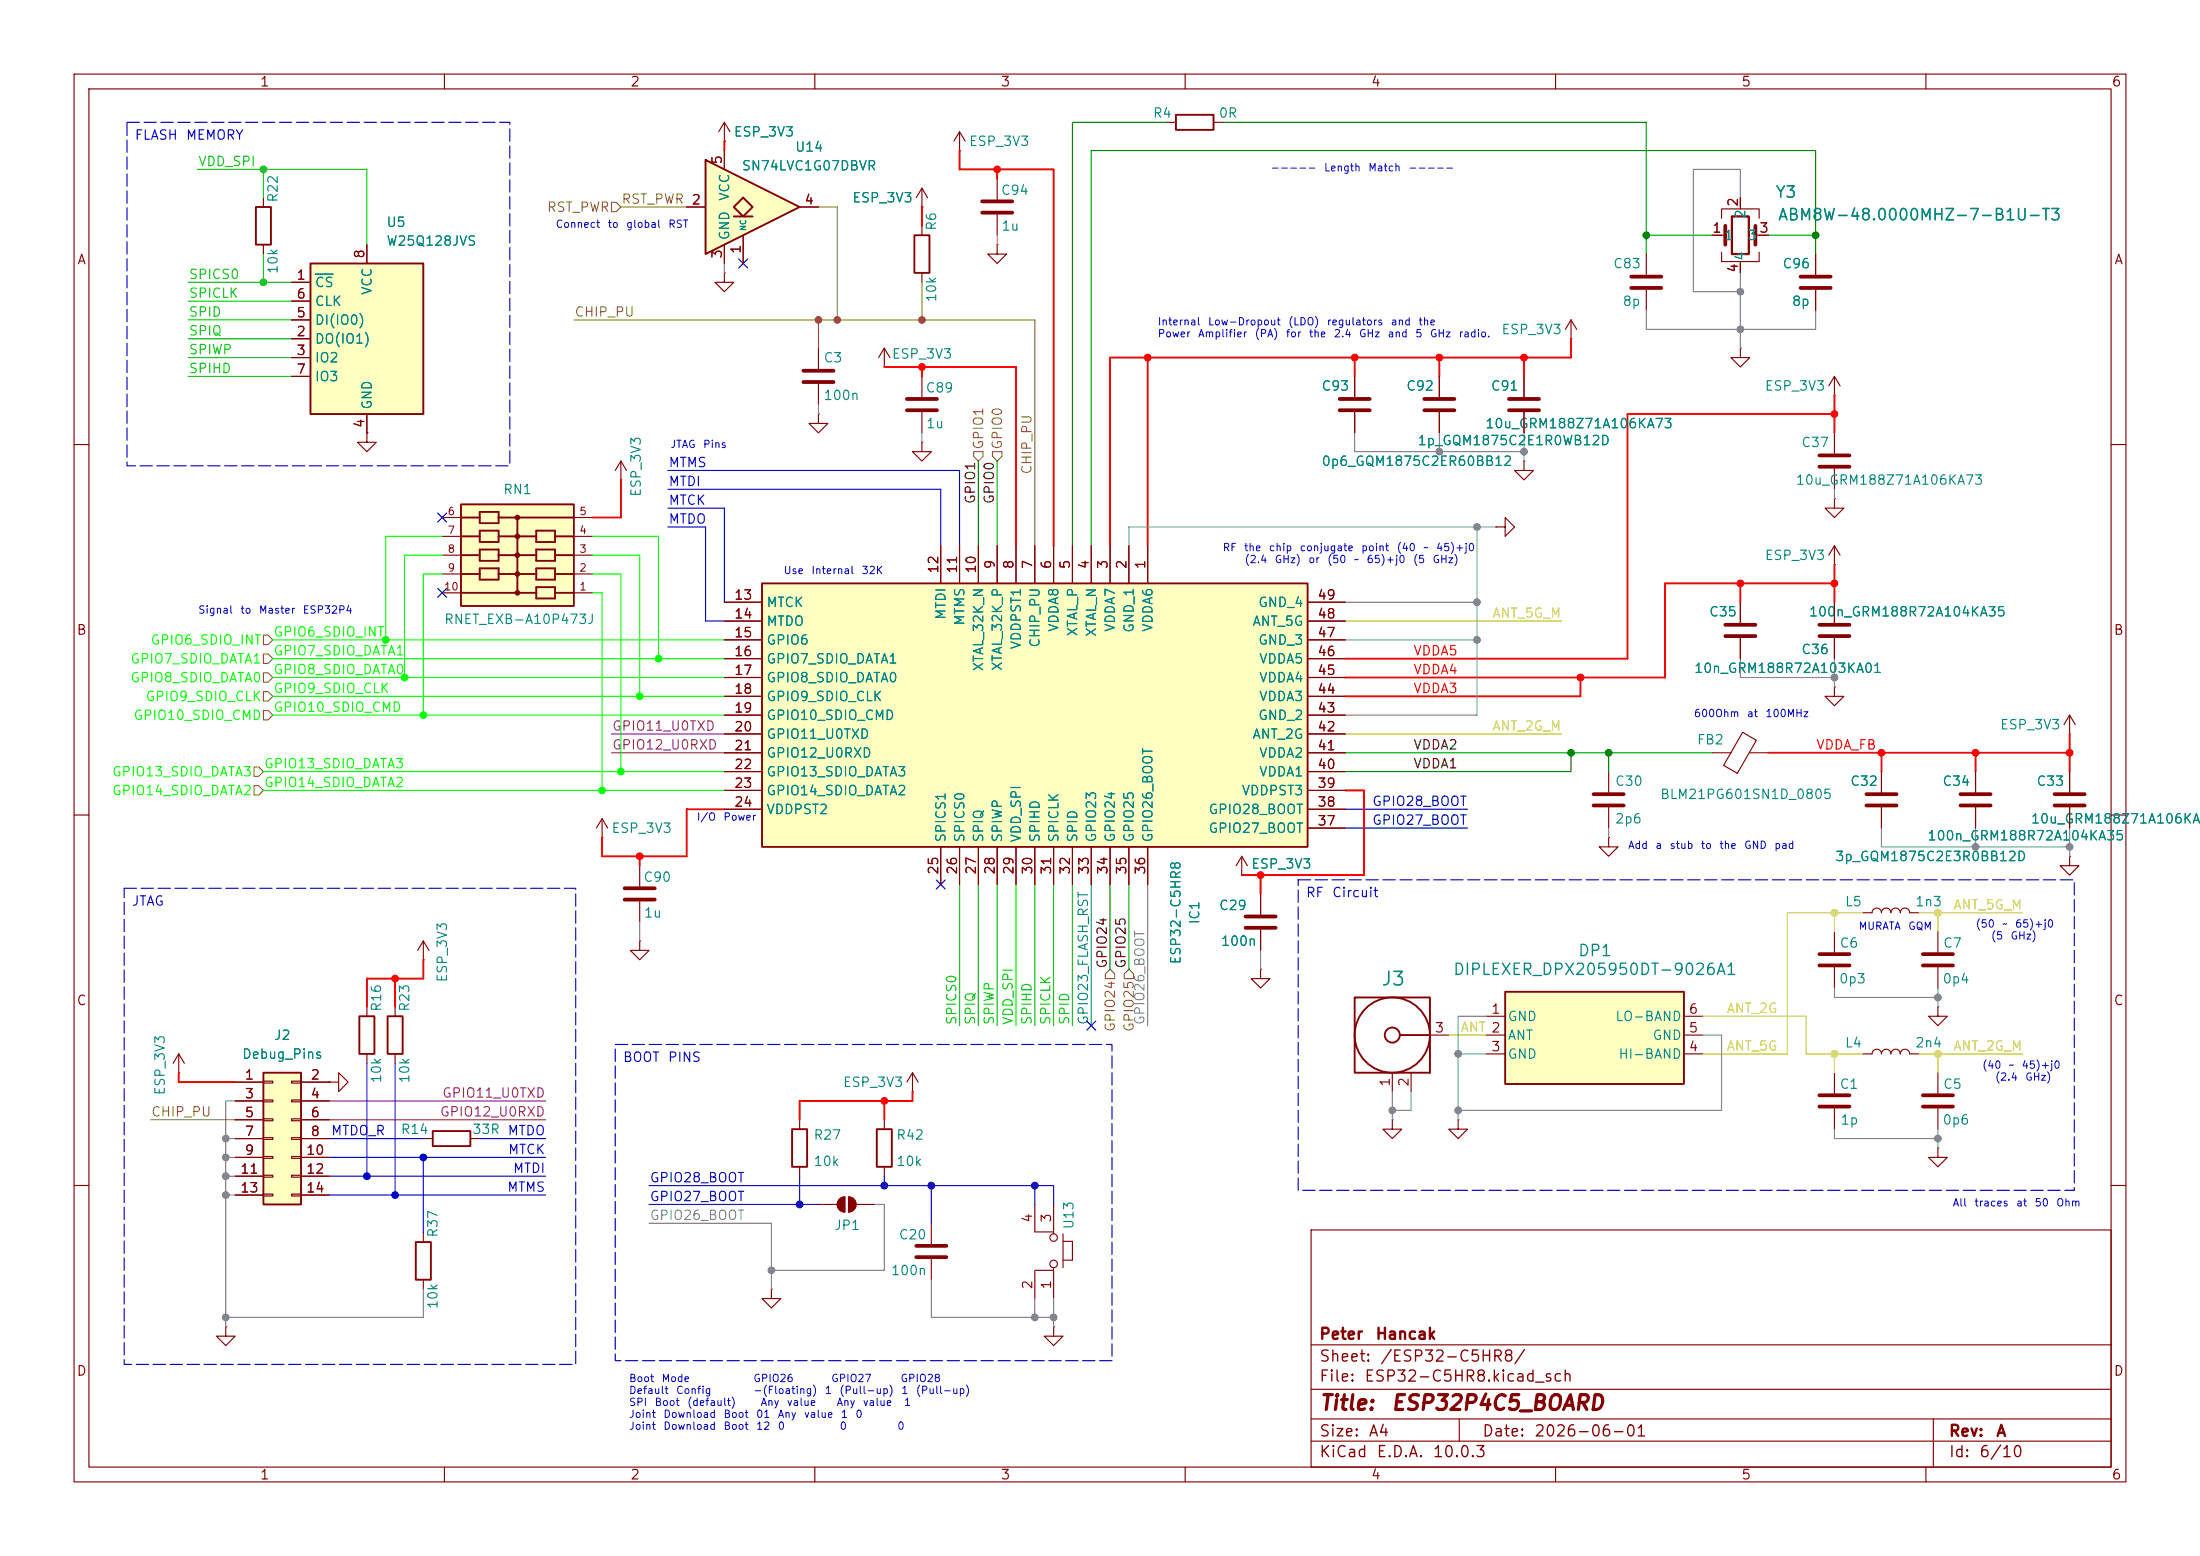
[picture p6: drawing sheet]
<svg xmlns="http://www.w3.org/2000/svg" width="297mm" height="210mm" viewBox="0 0 297 210" stroke-linecap="round" stroke-linejoin="round" font-family="sans-serif">
<path d="M0 0h297v210h-297z" fill="#fff" stroke="#fff" stroke-width=".14"/>
<g fill="none" stroke="#840000" stroke-width=".15">
<path d="M10 10h277v190h-277zM12 12h273v186h-273zM60 10v2M110 10v2M160 10v2M210 10v2M260 10v2M205.7 50.8v2.8M205.7 55.6v2.8M10 60h2M285 60h2M234.9 81.3v2.8"/>
<path d="M234.9 86.1v2.8M247.6 92.7v1.3h1.3l-1.3 1.3-1.2-1.3h1.2M247.6 92.7h.1M10 110h2M86.4 116.8v2.8M217.2 113v1.3h1.2l-1.2 1.3-1.3-1.3h1.3M217.2 113h.1M285 110h2M86.4 121.7v2.8M170.2 120.7v2.7M170.2 125.5v2.8M10 160h2"/>
<path d="M177 166h108v32h-108zM285 160h2M60 198v2M110 198v2M160 198v2M177 194.5h108M177 191.5h108M177 187.5h108M177 181.5h108M197 191.5v3M210 198v2M260 198v2"/>
<path d="M261 191.5v6.5"/>
</g>
<path d="M203.7 53.8h4.1M203.7 55.4h4.1M232.9 84.3h4.1M232.9 85.9h4.1M84.3 119.9h4.1M84.3 121.4h4.1M168.1 123.7h4.1M168.1 125.2h4.1" fill="none" stroke="#840000" stroke-width=".51"/>
<path d="M203.2 133.9h24.1v12.4h-24.1z" fill="#ffffc2"/>
<g fill="none" stroke="#840000" stroke-width=".25">
<path d="M182.9 134.6h10.1v10.2h-10.1zM189 139.7h4M203.2 133.9h24.1v12.4h-24.1zM58.4 152.7h5.1v2h-5.1z"/>
<circle cx="188" cy="139.7" r="5.1"/>
<circle cx="188" cy="139.7" r="1.02"/>
</g>
<g fill="none" stroke="#840000" stroke-width=".15">
<path d="M222.2 34.3v2.8M222.2 39.1v2.8M231.1 31.8h1.8M232.4 29.5v-1.3h5.1v1.3M232.4 34v1.3h5.1v-1.3M234.9 26.7v1.5M234.9 35.3v1.5M237 31.8h1.8M245.1 34.3v2.8M245.1 39.1v2.8M182.9 50.8v2.8M182.9 55.6v2.8"/>
<path d="M194.3 50.8v2.8M194.3 55.6v2.8M212.1 45.7h.1M212.1 43.2l.8 1.3M212.1 43.2l-.8 1.3M212.1 43.2v2.5M235.3 98.8l1.8 1.1-2.6 4.5-1.8-1.1zM279.4 99.1h.1M279.4 96.5l.8 1.3M279.4 96.5l-.8 1.3M279.4 96.5v2.6M81.3 113h.1"/>
<path d="M81.3 110.5l-.8 1.3M81.3 110.5l.7 1.3M81.3 110.5v2.5M217.2 104.1v2.8M217.2 109v2.8M231.1 101.6h2.6M236.2 101.6h2.6M254 104.1v2.8M254 109v2.8M266.7 104.1v2.8M266.7 109v2.8M279.4 115.6v1.2h1.3l-1.3 1.3-1.3-1.3h1.3"/>
<path d="M279.4 115.6h.1M279.4 104.1v2.8M279.4 109v2.8M57.1 129.5h.1M57.1 127l-.7 1.3M57.1 127l.8 1.3M57.1 127v2.5M193 139.7h2.6M200.7 137.2h2.5M200.7 139.7h2.5M227.3 137.2h2.6M227.3 139.7h2.6"/>
<path d="M247.6 125.7v2.8M247.6 130.6v2.8M251.5 123.2h1.2a.64 .64 0 0 1 .7-.6 .64 .64 0 0 1 .6 .6 .64 .64 0 0 1 .6-.6 .64 .64 0 0 1 .7 .6 .64 .64 0 0 1 .6-.6 .64 .64 0 0 1 .6 .6 .64 .64 0 0 1 .7-.6 .64 .64 0 0 1 .6 .6h1.3M24.1 144.8h.1M24.1 142.2l.8 1.3M24.1 142.2l-.7 1.3M24.1 142.2v2.6M44.4 146.1h1.3v-1.3l1.3 1.3-1.3 1.2v-1.2M44.4 146.1h.1M57.1 153.7h1.3M63.5 153.7h1.3M123.2 147.3h.1"/>
<path d="M123.2 144.8l.8 1.3M123.2 144.8l-.8 1.3M123.2 144.8v2.5M188 144.8v2.5M190.5 144.8v2.5M200.7 142.2h2.5M227.3 142.2h2.6M247.6 144.8v2.8M247.6 149.6v2.8"/>
</g>
<g fill="none" stroke="#840000" stroke-width=".51">
<path d="M220.2 37.3h4.1M220.2 38.9h4.1M232.9 30.5v2.5M237 30.5v2.5M243.1 37.3h4M243.1 38.9h4M180.8 53.8h4.1M180.8 55.4h4.1M192.3 53.8h4M192.3 55.4h4M215.1 107.2h4.1M215.1 108.7h4.1"/>
<path d="M252 107.2h4M252 108.7h4M264.7 107.2h4M264.7 108.7h4M277.4 107.2h4M277.4 108.7h4M245.6 128.8h4.1M245.6 130.3h4.1M245.6 147.8h4.1M245.6 149.4h4.1"/>
</g>
<path d="M233.8 29.2h2.3v5.1h-2.3z" fill="none" stroke="#840000" stroke-width=".3"/>
<path d="M35.6 144.8h5v17.8h-5z" fill="#ffffc2"/>
<path d="M48.5 137.2h2v5h-2zM52.3 137.2h2.1v5h-2.1zM35.6 144.8h5v17.8h-5zM56.1 167.6h2.1v5.1h-2.1z" fill="none" stroke="#840000" stroke-width=".25"/>
<g fill="none" stroke="#840000" stroke-width=".15">
<path d="M49.5 135.9v1.3M53.3 135.9v1.3M261.6 135.9v1.3h1.3l-1.3 1.2-1.3-1.2h1.3M261.6 135.9h.1M261.6 125.7v2.8M261.6 130.6v2.8M31.7 146.1h3.9M31.7 148.6h3.9M31.7 151.1h3.9M31.7 153.7h3.9M31.7 156.2h3.9M31.7 158.8h3.9"/>
<path d="M35.6 145.9h1.2v.3h-1.2zM35.6 148.5h1.2v.2h-1.2zM35.6 151h1.2v.3h-1.2zM35.6 153.5h1.2v.3h-1.2zM35.6 156.1h1.2v.2h-1.2zM35.6 158.6h1.2v.3h-1.2zM39.4 145.9h1.2v.3h-1.2zM39.4 148.5h1.2v.2h-1.2zM39.4 151h1.2v.3h-1.2zM39.4 153.5h1.2v.3h-1.2zM39.4 156.1h1.2v.2h-1.2zM39.4 158.6h1.2v.3h-1.2z"/>
<path d="M40.6 146.1h3.8M40.6 148.6h3.8M40.6 151.1h3.8M40.6 153.7h3.8M40.6 156.2h3.8M40.6 158.8h3.8M49.5 142.2v1.3M53.3 142.2v1.3M251.5 142.2h1.2a.64 .64 0 0 1 .7-.6 .64 .64 0 0 1 .6 .6 .64 .64 0 0 1 .6-.6 .64 .64 0 0 1 .7 .6 .64 .64 0 0 1 .6-.6 .64 .64 0 0 1 .6 .6 .64 .64 0 0 1 .7-.6 .64 .64 0 0 1 .6 .6h1.3M261.6 154.9v1.3h1.3l-1.3 1.3-1.3-1.3h1.3M261.6 154.9h.1M261.6 144.8v2.8"/>
<path d="M261.6 149.6v2.8M30.5 179.1v1.2h1.2l-1.2 1.3-1.3-1.3h1.3M30.5 179.1h.1M31.7 161.3h3.9M35.6 161.2h1.2v.2h-1.2zM39.4 161.2h1.2v.2h-1.2zM40.6 161.3h3.8M57.1 166.4v1.2M57.1 172.7v1.3"/>
</g>
<path d="M259.6 128.8h4.1M259.6 130.3h4.1M259.6 147.8h4.1M259.6 149.4h4.1" fill="none" stroke="#840000" stroke-width=".51"/>
<path d="M62.2 68.1h15.3v13.7h-15.3z" fill="#ffffc2"/>
<g fill="none" stroke="#840000" stroke-width=".25">
<path d="M123.4 31.8h2.1v5h-2.1zM62.2 68.1h15.3v13.7h-15.3zM62.2 69.9h2.6M62.2 77.5h2.6M62.2 74.9h2.6M62.2 72.4h2.6M64.8 76.7h2.5v1.5h-2.5zM64.8 74.2h2.5v1.5h-2.5zM64.8 71.6h2.5v1.6h-2.5zM64.8 69.1h2.5v1.5h-2.5zM67.3 69.9h10.2M67.3 77.5h5.1"/>
<path d="M67.3 74.9h5.1M67.3 72.4h5.1M69.8 69.9v10.1M72.4 79.2h2.5v1.6h-2.5zM72.4 71.6h2.5v1.6h-2.5zM72.4 74.2h2.5v1.5h-2.5zM72.4 76.7h2.5v1.5h-2.5zM74.9 77.5h2.6M74.9 74.9h2.6M74.9 72.4h2.6M62.2 80h10.2M74.9 80h2.6"/>
<path d="M106.9 152.4h2.1v5.1h-2.1zM118.4 152.4h2v5.1h-2z"/>
<circle cx="69.8" cy="77.5" r=".25"/>
<circle cx="69.8" cy="69.8" r=".25"/>
<circle cx="69.8" cy="72.4" r=".25"/>
<circle cx="69.8" cy="74.9" r=".25"/>
<circle cx="69.8" cy="80" r=".25"/>
</g>
<g fill="none" stroke="#840000" stroke-width=".15">
<path d="M97.8 19.1h.1M97.8 16.5l-.8 1.3M97.8 16.5l.8 1.3M97.8 16.5v2.6M124.5 27.9h.1M124.5 25.4v2.5M124.5 30.5v1.3M124.5 36.8v1.3M124.5 25.4l.7 1.3M124.5 25.4l-.8 1.3M134.6 33v1.3h1.3l-1.3 1.3-1.3-1.3h1.3M134.6 33h.1"/>
<path d="M110.5 55.9v1.3h1.3l-1.3 1.2-1.3-1.2h1.3M110.5 55.9h.1M110.5 47v2.8M110.5 51.8v2.8M119.4 49.5h.1M119.4 47v2.5M119.4 47l-.8 1.3M119.4 47l.7 1.3M124.5 59.7v1.3h1.2l-1.2 1.2-1.3-1.2h1.3M124.5 59.7h.1M124.5 50.8v2.8M124.5 55.6v2.8"/>
<path d="M234.9 47v1.3h1.3l-1.3 1.2-1.2-1.2h1.2M234.9 47h.1M59.7 77.5h2.5M59.7 74.9h2.5M59.7 72.4h2.5M59.7 69.9h2.5M77.5 77.5h2.5M77.5 74.9h2.5M77.5 72.4h2.5M77.5 69.9h2.5M83.8 64.8h.1M83.8 62.2l.8 1.3"/>
<path d="M83.8 62.2l-.7 1.3M83.8 62.2v2.6M59.7 80h2.5M77.5 80h2.5M86.4 127v1.3h1.2l-1.2 1.2-1.3-1.2h1.3M86.4 127h.1M107.9 151.1v1.3M107.9 157.5v1.3M119.4 151.1v1.3M119.4 157.5v1.3M104.1 174v1.3h1.3l-1.3 1.2-1.2-1.2h1.2M104.1 174h.1"/>
<path d="M110.5 162.6h2.5M113.3 161.8l.4-.2 .3-.1v2.1a1.02 1.02 0 0 1-.9-.7 1.02 1.02 0 0 1 .2-1.1zM114.6 161.5a1.02 1.02 0 0 1 1 1.1 1.02 1.02 0 0 1-1 1zM115.6 162.6h2.5M125.7 165.1v2.8M125.7 169.9v2.8M139.7 162.6v3.7h2.5v.2M139.7 171.6v3.7M142.2 179.1v1.2h-1.2l1.2 1.3 1.3-1.3h-1.3M142.2 179.1h.1M142.2 171.2v.3h-2.5M142.2 162.6v3.7"/>
<path d="M142.2 171.6v3.7M143.5 166.5v4.6M143.5 167.5h1.3v2.6h-1.3"/>
<circle cx="142.2" cy="167" r=".51"/>
<circle cx="142.2" cy="170.6" r=".51"/>
</g>
<path d="M108.5 50h4M108.5 51.6h4M122.4 53.8h4.1M122.4 55.4h4.1M123.7 169.7h4.1M123.7 168.1h4.1" fill="none" stroke="#840000" stroke-width=".51"/>
<g fill="#840000" stroke="#840000" stroke-width=".15">
<path d="M114.6 161.5a1.02 1.02 0 0 1 1 1.1 1.02 1.02 0 0 1-1 1z"/>
<path d="M113.3 161.8l.4-.2 .3-.1v2.1a1.02 1.02 0 0 1-.9-.7 1.02 1.02 0 0 1 .2-1.1z"/>
</g>
<path d="M95.2 21.6l12.7 6.3-12.7 6.4z" fill="#ffffc2"/>
<path d="M99.1 29.2h2.5" fill="none" stroke="#ffffc2" stroke-width=".14"/>
<path d="M99.1 27.9l1.2-1.2 1.3 1.2-1.3 1.3z" fill="#ffffc2"/>
<path d="M95.2 21.6l12.7 6.3-12.7 6.4zM99.1 27.9l1.2-1.2 1.3 1.2-1.3 1.3zM99.1 29.2h2.5" fill="none" stroke="#840000" stroke-width=".25"/>
<path d="M92.7 27.9h2.5M97.8 36.8v1.3h-1.3l1.3 1.3 1.3-1.3h-1.3M97.8 36.8h.1M97.8 20.3v2.6M97.8 33v2.6M100.3 31.8v3.8M107.9 27.9h2.6M134.6 24.1v2.8M134.6 29v2.8" fill="none" stroke="#840000" stroke-width=".15"/>
<path d="M132.6 27.2h4.1M132.6 28.7h4.1" fill="none" stroke="#840000" stroke-width=".51"/>
<path d="M102.9 78.7h73.6v35.6h-73.6z" fill="#ffffc2"/>
<path d="M158.7 15.5h5.1v2h-5.1zM34.5 27.9h2.1v5.1h-2.1zM102.9 78.7h73.6v35.6h-73.6z" fill="none" stroke="#840000" stroke-width=".25"/>
<g fill="none" stroke="#840000" stroke-width=".15">
<path d="M157.5 16.5h1.2M163.8 16.5h1.3M35.6 26.7v1.2M35.6 33v1.3M49.5 58.4v1.3h1.3l-1.3 1.3-1.2-1.3h1.2M49.5 58.4h.1M247.6 53.3h.1M247.6 50.8v2.5M247.6 50.8l.8 1.3M247.6 50.8l-.7 1.3M127 73.7v5M129.5 73.7v5"/>
<path d="M132.1 73.7v5M134.6 73.7v5M137.2 73.7v5M139.7 73.7v5M142.2 73.7v5M144.8 73.7v5M147.3 73.7v5M149.9 73.7v5M152.4 73.7v5M154.9 73.7v5M201.9 71.1h1.3v-1.2l1.3 1.2-1.3 1.3v-1.3M201.9 71.1h.1"/>
<path d="M247.6 76.2h.1M247.6 73.7l.8 1.2M247.6 73.7l-.7 1.2M247.6 73.7v2.5M97.8 81.3h5.1M97.8 83.8h5.1M97.8 86.4h5.1M97.8 88.9h5.1M97.8 91.4h5.1M97.8 94h5.1M97.8 96.5h5.1M97.8 99.1h5.1"/>
<path d="M176.5 81.3h5.1M176.5 83.8h5.1M176.5 86.4h5.1M176.5 88.9h5.1M176.5 91.4h5.1M176.5 94h5.1M176.5 96.5h5.1M176.5 99.1h5.1M97.8 101.6h5.1M97.8 104.1h5.1M97.8 106.7h5.1M97.8 109.2h5.1"/>
<path d="M127 114.3v5.1M129.5 114.3v5.1M132.1 114.3v5.1M134.6 114.3v5.1M137.2 114.3v5.1M139.7 114.3v5.1M142.2 114.3v5.1M144.8 114.3v5.1M147.3 114.3v5.1M149.9 114.3v5.1M152.4 114.3v5.1M154.9 114.3v5.1"/>
<path d="M167.6 118.1h.1M167.6 115.6l.8 1.2M167.6 115.6l-.7 1.2M167.6 115.6v2.5M176.5 101.6h5.1M176.5 104.1h5.1M176.5 106.7h5.1M176.5 109.2h5.1M176.5 111.8h5.1M170.2 130.8v1.3h-1.3l1.3 1.3 1.2-1.3h-1.2M170.2 130.8h.1M188 151.1v1.3h1.2l-1.2 1.3-1.3-1.3h1.3"/>
<path d="M188 151.1h.1M196.8 151.1v1.3h1.3l-1.3 1.3-1.2-1.3h1.2M196.8 151.1h.1"/>
</g>
<path d="M41.9 35.6h15.2v20.3h-15.2z" fill="#ffffc2"/>
<path d="M41.9 35.6h15.2v20.3h-15.2z" fill="none" stroke="#840000" stroke-width=".25"/>
<g fill="none" stroke="#840000" stroke-width=".15">
<path d="M97.8 19.1h.1M129.5 17.8l-.7 1.3M129.5 17.8l.8 1.3M129.5 17.8v2.5M39.4 38.1h2.5M49.5 33v2.6M92.7 27.9h2.5M97.8 20.3v2.6M97.8 33v2.6M100.3 31.8v3.8M107.9 27.9h2.6M124.5 27.9h.1"/>
<path d="M129.5 20.3h.1M231.1 31.8h1.3M234.9 26.7v1.2M234.9 35.6v1.2M237.5 31.8h1.3M245.1 34.3v2.8M245.1 39.1v2.8M39.4 45.7h2.5M39.4 48.3h2.5M39.4 43.2h2.5M39.4 40.6h2.5M39.4 50.8h2.5"/>
<path d="M49.5 58.4h.1M49.5 55.9v2.5M182.9 50.8v2.8M182.9 55.6v2.8M194.3 50.8v2.8M194.3 55.6v2.8M205.7 50.8v2.8M205.7 55.6v2.8M247.6 58.4v2.8M127 73.7v5M129.5 73.7v5M132.1 73.7v5"/>
<path d="M134.6 73.7v5M137.2 73.7v5M139.7 73.7v5M142.2 73.7v5M144.8 73.7v5M147.3 73.7v5M149.9 73.7v5M152.4 73.7v5M154.9 73.7v5M205.7 62.2v1.3h1.3l-1.3 1.3-1.2-1.3h1.2M205.7 62.2h.1M247.6 67.3v1.3h1.3l-1.3 1.3-1.2-1.3h1.2"/>
<path d="M247.6 67.3h.1M247.6 63.2v2.8M97.8 81.3h5.1M97.8 83.8h5.1M97.8 86.4h5.1M97.8 88.9h5.1M97.8 91.4h5.1M97.8 94h5.1M97.8 96.5h5.1M97.8 99.1h5.1M176.5 81.3h5.1M176.5 83.8h5.1"/>
<path d="M176.5 86.4h5.1M176.5 88.9h5.1M176.5 91.4h5.1M176.5 94h5.1M176.5 96.5h5.1M176.5 99.1h5.1M234.9 81.3v2.8M234.9 86.1v2.8M247.6 81.3v2.8M247.6 86.1v2.8M97.8 101.6h5.1M97.8 104.1h5.1"/>
<path d="M97.8 106.7h5.1M97.8 109.2h5.1M127 114.3v5.1M129.5 114.3v5.1M132.1 114.3v5.1M134.6 114.3v5.1M137.2 114.3v5.1M139.7 114.3v5.1M142.2 114.3v5.1M144.8 114.3v5.1M147.3 114.3v5.1M149.9 114.3v5.1"/>
<path d="M152.4 114.3v5.1M154.9 114.3v5.1M167.6 118.1h.1M176.5 101.6h5.1M176.5 104.1h5.1M176.5 106.7h5.1M176.5 109.2h5.1M176.5 111.8h5.1M254 104.1v2.8M254 109v2.8M266.7 104.1v2.8M266.7 109v2.8"/>
<path d="M279.4 104.1v2.8M279.4 109v2.8M170.2 120.7v2.7M170.2 125.5v2.8M31.7 146.1h3.9M31.7 148.6h3.9M31.7 151.1h3.9M31.7 153.7h3.9M31.7 156.2h3.9M31.7 158.8h3.9M40.6 146.1h3.8M40.6 148.6h3.8"/>
<path d="M40.6 151.1h3.8M40.6 153.7h3.8M40.6 156.2h3.8M40.6 158.8h3.8M44.4 146.1h.1M31.7 161.3h3.9M40.6 161.3h3.8"/>
</g>
<path d="M42.5 37h2.5M147.3 119.4v19" fill="none" stroke="#008484" stroke-width=".15"/>
<path d="M245.6 61.5h4.1M245.6 63h4.1M245.6 85.9h4.1M245.6 84.3h4.1" fill="none" stroke="#840000" stroke-width=".51"/>
<g fill="none" stroke="#848400" stroke-width=".15">
<path d="M82.5 27.3h.7l.6 .6-.6 .7h-.7zM83.8 27.9h8.9M110.5 27.9h2.5v15.3M124.5 38.1v5.1M77.5 43.2h62.2v30.5M110.5 43.2v3.8M131.4 61h1.3v.6l-.6 .6-.7-.6zM134 61h1.3v.6l-.7 .6-.6-.6zM35.6 95.9h.6l.6 .6-.6 .7h-.6zM35.6 85.7h.6l.6 .7-.6 .6h-.6zM35.6 90.8h.6l.6 .6-.6 .7h-.6zM35.6 93.3h.6l.6 .7-.6 .6h-.6z"/>
<path d="M35.6 88.3h.6l.6 .6-.6 .6h-.6zM34.3 106h.6l.7 .7-.7 .6h-.6zM34.3 103.5h.6l.7 .6-.7 .7h-.6zM149.2 131.4l.7-.6 .6 .6v.7h-1.3zM152.4 130.8l.6 .6v.7h-1.2v-.7zM20.3 151.1h11.4"/>
</g>
<g fill="none" stroke="#f00" stroke-width=".25">
<path d="M97.8 19.1v1.2M124.5 27.9v2.6M129.5 20.3v2.6h12.7v50.8M134.6 22.9v1.2M119.4 49.5h17.8v24.2M124.5 49.5v1.3M154.9 48.3v25.4M182.9 48.3v2.5M194.3 48.3v2.5M205.7 48.3v2.5M212.1 45.7v2.6h-62.2v25.4M247.6 55.9h-27.9v33h-38.1"/>
<path d="M247.6 53.3v5.1M83.8 64.8v5.1h-3.8M234.9 78.7v2.6M247.6 78.7h-22.8v12.7h-43.2M247.6 76.2v5.1M213.4 91.4v2.6h-31.8M279.4 99.1v5M86.4 115.6v1.2M97.8 109.2h-5.1v6.4h-11.4v-2.6M170.2 118.1v2.6M181.6 106.7h2.5v11.4h-16.5M238.8 101.6h40.6"/>
<path d="M254 101.6v2.5M266.7 101.6v2.5M53.3 132.1v3.8M57.1 129.5v2.6h-7.6v3.8M24.1 144.8v1.3h7.6M119.4 148.6v2.5M123.2 147.3v1.3h-15.3v2.5"/>
</g>
<g fill="none" stroke="#848484" stroke-width=".15">
<path d="M97.8 35.6v1.2M134.6 31.8v1.2M234.9 26.7v-3.8h-6.3v16.5h6.3M234.9 36.8v10.2M110.5 54.6v1.3M124.5 58.4v1.3M182.9 58.4v2.6h22.8M194.3 58.4v2.6M205.7 58.4v3.8M222.2 41.9v2.6h22.9v-2.6M199.4 71.1v25.4h-17.8M201.9 71.1h-49.5v2.6"/>
<path d="M247.6 66v1.3M181.6 81.3h17.8M181.6 86.4h17.8M234.9 88.9v2.5h12.7M247.6 88.9v3.8M154.9 119.4v19M217.2 111.8v1.2M254 111.8v2.5h25.4M266.7 111.8v2.5M279.4 111.8v3.8M86.4 124.5v2.5M170.2 128.3v2.5"/>
<path d="M200.7 137.2h-3.9v13.9M229.9 139.7h2.5v10.2h-35.6M247.6 133.4v1.2h14M261.6 133.4v2.5M30.5 153.7h1.2M30.5 158.8h1.2M30.5 156.2h1.2M31.7 148.6h-1.2v30.5M188 147.3v3.8M190.5 147.3v2.6h-2.5M196.8 142.2h3.9M247.6 152.4v1.3h14"/>
<path d="M261.6 152.4v2.5M30.5 161.3h1.2M57.1 174v3.8h-26.6M87.6 165.1h16.5v8.9M118.1 162.6h1.3v8.9h-15.3M125.7 172.7v5.1h16.5M139.7 175.3v2.5M142.2 175.3v3.8"/>
</g>
<g fill="none" stroke="#0f0" stroke-width=".15">
<path d="M59.7 72.4h-7.6v14M59.7 74.9h-5.1v16.5M59.7 77.5h-2.6v19M80 72.4h8.9v16.5M80 74.9h6.4v19.1M80 77.5h3.8v26.6M36.8 96.5h61M36.8 88.9h61M36.8 94h61M36.8 86.4h61M36.8 91.4h61M80 80h1.3v26.7"/>
<path d="M35.6 106.7h62.2M35.6 104.1h62.2"/>
</g>
<path d="M181.6 99.1h29.2M181.6 83.8h29.2M195.6 139.7h5.1M229.9 137.2h13.9v5h7.7M247.6 123.2v2.5M251.5 123.2h-10.2v19h-11.4M259.1 123.2h13.9M261.6 123.2v2.5M247.6 142.2v2.6M259.1 142.2h13.9M261.6 142.2v2.6" fill="none" stroke="#c2c200" stroke-width=".15"/>
<g fill="none" stroke="#000084" stroke-width=".15">
<path d="M99.7 35l1.2 1.2M100.9 35l-1.2 1.2M59.1 69.2l1.2 1.3M59.1 79.4l1.2 1.2M60.3 69.2l-1.2 1.3M60.3 79.4l-1.2 1.2M126.4 118.8l1.2 1.2M127.6 118.8l-1.2 1.2M181.6 111.8h16.5M181.6 109.2h16.5M146.7 137.8l1.2 1.2M147.9 137.8l-1.2 1.2"/>
<path d="M107.9 158.8v3.8M119.4 158.8v1.2M87.6 160h54.6v2.6M87.6 162.6h22.9M125.7 160v5.1M139.7 160v2.6"/>
</g>
<path d="M157.5 16.5h-12.7v57.2M165.1 16.5h57.1v17.8M222.2 31.8h8.9M238.8 31.8h6.3M245.1 34.3v-14h-97.8v53.4M132.1 62.2v11.5M134.6 62.2v11.5M149.9 119.4v11.4M152.4 119.4v11.4M181.6 101.6h49.5M212.1 101.6v2.5h-30.5M217.2 101.6v2.5" fill="none" stroke="#008400" stroke-width=".15"/>
<g fill="none" stroke="#00c200" stroke-width=".15">
<path d="M25.4 38.1h14M26.7 22.9h22.8v10.1M35.6 22.9v3.8M35.6 34.3v3.8M25.4 50.8h14M25.4 45.7h14M25.4 48.3h14M25.4 43.2h14M25.4 40.6h14M129.5 119.4v19M132.1 119.4v19M134.6 119.4v19"/>
<path d="M137.2 119.4v19M139.7 119.4v19M142.2 119.4v19M144.8 119.4v19"/>
</g>
<path d="M90.2 71.1h5v12.7h2.6M90.2 68.6h7.6v12.7M90.2 63.5h39.3v10.2M90.2 66h36.8v7.7M44.4 158.8h29.3M44.4 156.2h29.3M44.4 153.7h12.7M49.5 143.5v15.3M53.3 143.5v17.8M57.1 156.2v10.2M64.8 153.7h8.9M44.4 161.3h29.3" fill="none" stroke="#00f" stroke-width=".15"/>
<path d="M82.5 99.1h15.3M82.5 101.6h15.3M44.4 151.1h29.3M44.4 148.6h29.3" fill="none" stroke="#840084" stroke-width=".15"/>
<path d="M17.1 16.5h51.7v46.4h-51.7zM16.8 119.9h60.9v64.3h-60.9zM175.3 118.7h104.7v42h-104.7zM83.1 141h67v42.6h-67z" fill="none" stroke="#0000c2" stroke-width=".15" stroke-dasharray="1.7 .6"/>
<g fill="#c2c200" stroke="#c2c200" stroke-width=".14">
<circle cx="261.6" cy="123.2" r=".46"/>
<circle cx="247.6" cy="142.2" r=".46"/>
<circle cx="261.6" cy="142.2" r=".46"/>
<circle cx="247.6" cy="123.2" r=".46"/>
</g>
<g fill="#f00" stroke="#f00" stroke-width=".14">
<circle cx="279.4" cy="101.6" r=".46"/>
<circle cx="266.7" cy="101.6" r=".46"/>
<circle cx="254" cy="101.6" r=".46"/>
<circle cx="134.6" cy="22.9" r=".46"/>
<circle cx="154.9" cy="48.3" r=".46"/>
<circle cx="194.3" cy="48.3" r=".46"/>
<circle cx="182.9" cy="48.3" r=".46"/>
<circle cx="234.9" cy="78.7" r=".46"/>
<circle cx="247.6" cy="78.7" r=".46"/>
<circle cx="247.6" cy="55.9" r=".46"/>
<circle cx="213.4" cy="91.4" r=".46"/>
<circle cx="205.7" cy="48.3" r=".46"/>
<circle cx="124.5" cy="49.5" r=".46"/>
<circle cx="170.2" cy="118.1" r=".46"/>
<circle cx="53.3" cy="132.1" r=".46"/>
<circle cx="86.4" cy="115.6" r=".46"/>
<circle cx="119.4" cy="148.6" r=".46"/>
</g>
<g fill="#848484" stroke="#848484" stroke-width=".14">
<circle cx="266.7" cy="114.3" r=".46"/>
<circle cx="279.4" cy="114.3" r=".46"/>
<circle cx="205.7" cy="61" r=".46"/>
<circle cx="194.3" cy="61" r=".46"/>
<circle cx="199.4" cy="81.3" r=".46"/>
<circle cx="199.4" cy="86.4" r=".46"/>
<circle cx="199.4" cy="71.1" r=".46"/>
<circle cx="196.8" cy="149.9" r=".46"/>
<circle cx="196.8" cy="142.2" r=".46"/>
<circle cx="188" cy="149.9" r=".46"/>
<circle cx="247.6" cy="91.4" r=".46"/>
<circle cx="234.9" cy="44.5" r=".46"/>
<circle cx="234.9" cy="39.4" r=".46"/>
<circle cx="261.6" cy="153.7" r=".46"/>
<circle cx="261.6" cy="134.6" r=".46"/>
<circle cx="30.5" cy="177.8" r=".46"/>
<circle cx="30.5" cy="161.3" r=".46"/>
<circle cx="30.5" cy="156.2" r=".46"/>
<circle cx="30.5" cy="158.8" r=".46"/>
<circle cx="30.5" cy="153.7" r=".46"/>
<circle cx="142.2" cy="177.8" r=".46"/>
<circle cx="104.1" cy="171.5" r=".46"/>
<circle cx="139.7" cy="177.8" r=".46"/>
</g>
<g fill="#000084" stroke="#000084" stroke-width=".14">
<circle cx="139.7" cy="160" r=".46"/>
<circle cx="125.7" cy="160" r=".46"/>
<circle cx="119.4" cy="160" r=".46"/>
<circle cx="107.9" cy="162.6" r=".46"/>
</g>
<g fill="#008400" stroke="#008400" stroke-width=".14">
<circle cx="217.2" cy="101.6" r=".46"/>
<circle cx="212.1" cy="101.6" r=".46"/>
<circle cx="222.2" cy="31.8" r=".46"/>
<circle cx="245.1" cy="31.8" r=".46"/>
</g>
<g fill="#0f0" stroke="#0f0" stroke-width=".14">
<circle cx="88.9" cy="88.9" r=".46"/>
<circle cx="86.4" cy="94" r=".46"/>
<circle cx="83.8" cy="104.1" r=".46"/>
<circle cx="54.6" cy="91.4" r=".46"/>
<circle cx="57.1" cy="96.5" r=".46"/>
<circle cx="52.1" cy="86.4" r=".46"/>
<circle cx="81.3" cy="106.7" r=".46"/>
</g>
<g fill="#848400" stroke="#848400" stroke-width=".14">
<circle cx="124.5" cy="43.2" r=".46"/>
<circle cx="110.5" cy="43.2" r=".46"/>
<circle cx="113" cy="43.2" r=".46"/>
</g>
<g fill="#00c200" stroke="#00c200" stroke-width=".14">
<circle cx="35.6" cy="22.9" r=".46"/>
<circle cx="35.6" cy="38.1" r=".46"/>
</g>
<g fill="#00f" stroke="#00f" stroke-width=".14">
<circle cx="53.3" cy="161.3" r=".46"/>
<circle cx="49.5" cy="158.8" r=".46"/>
<circle cx="57.1" cy="156.2" r=".46"/>
</g>
<g font-size="2" fill="#840000">
<text x="178" y="190.8">Title:</text>
<text x="187.7" y="190.8">ESP32P4C5_BOARD</text>
</g>
<text font-size="1.8" fill="#008484" x="186.3" y="133.5">J3</text>
<g font-size="1.5" fill="#008484">
<text x="239.6" y="27.1">Y3</text>
<text x="239.9" y="30.1">ABM8W-48.0000MHZ-7-B1U-T3</text>
<text x="196.1" y="132">DIPLEXER_DPX205950DT-9026A1</text>
<text x="212.9" y="129.4">DP1</text>
</g>
<g font-size="1.5" fill="#840000">
<text x="178" y="184.2">Sheet:</text>
<text x="178" y="181.2">Peter</text>
<text x="185.6" y="181.2">Hancak</text>
<text x="186.2" y="184.2">/ESP32-C5HR8/</text>
<text x="178" y="186.9">File:</text>
<text x="184.1" y="186.9">ESP32-C5HR8.kicad_sch</text>
<text x="178" y="197.1">KiCad</text>
<text x="178" y="194.3">Size:</text>
<text x="184.7" y="194.3">A4</text>
<text x="185.7" y="197.1">E.D.A.</text>
<text x="193.3" y="197.1">10.0.3</text>
<text x="200" y="194.3">Date:</text>
<text x="207" y="194.3">2026-06-01</text>
<text x="263" y="194.3">Rev:</text>
<text x="263" y="197.1">Id:</text>
<text x="267.1" y="197.1">6/10</text>
<text x="269.4" y="194.3">A</text>
</g>
<g font-size="1.3" fill="#840000">
<text x="35" y="12">1</text>
<text x="85" y="12">2</text>
<text x="135" y="12">3</text>
<text x="185" y="12">4</text>
<text x="235" y="12">5</text>
<text x="285" y="12">6</text>
<text x="97.8" y="22.3" transform="rotate(-90 97.8 22.3)">5</text>
<text x="93.3" y="27.9">2</text>
<text x="108.5" y="27.9">4</text>
<text x="234.9" y="28" transform="rotate(-90 234.9 28)">2</text>
<text x="10.3" y="36">A</text>
<text x="49.5" y="35" transform="rotate(-90 49.5 35)">8</text>
<text x="97.8" y="35" transform="rotate(-90 97.8 35)">3</text>
<text x="100.3" y="34.4" transform="rotate(-90 100.3 34.4)">1</text>
<text x="231.1" y="31.7">1</text>
<text x="237.4" y="31.7">3</text>
<text x="285.3" y="36">A</text>
<text x="39.9" y="38.1">1</text>
<text x="39.9" y="40.6">6</text>
<text x="234.9" y="36.9" transform="rotate(-90 234.9 36.9)">4</text>
<text x="39.9" y="45.7">2</text>
<text x="39.9" y="43.2">5</text>
<text x="39.9" y="48.2">3</text>
<text x="39.9" y="50.8">7</text>
<text x="49.5" y="57.9" transform="rotate(-90 49.5 57.9)">4</text>
<text x="127" y="77.5" transform="rotate(-90 127 77.5)">12</text>
<text x="129.5" y="77.5" transform="rotate(-90 129.5 77.5)">11</text>
<text x="132.1" y="77.5" transform="rotate(-90 132.1 77.5)">10</text>
<text x="134.6" y="76.9" transform="rotate(-90 134.6 76.9)">9</text>
<text x="137.1" y="76.9" transform="rotate(-90 137.1 76.9)">8</text>
<text x="139.7" y="76.9" transform="rotate(-90 139.7 76.9)">7</text>
<text x="142.2" y="76.9" transform="rotate(-90 142.2 76.9)">6</text>
<text x="144.8" y="76.9" transform="rotate(-90 144.8 76.9)">5</text>
<text x="147.3" y="76.9" transform="rotate(-90 147.3 76.9)">4</text>
<text x="149.8" y="76.9" transform="rotate(-90 149.8 76.9)">3</text>
<text x="152.4" y="76.9" transform="rotate(-90 152.4 76.9)">2</text>
<text x="154.9" y="76.9" transform="rotate(-90 154.9 76.9)">1</text>
<text x="99" y="81.3">13</text>
<text x="99" y="83.8">14</text>
<text x="177.8" y="83.8">48</text>
<text x="177.8" y="81.3">49</text>
<text x="10.3" y="86">B</text>
<text x="99" y="86.3">15</text>
<text x="99" y="88.9">16</text>
<text x="177.8" y="88.9">46</text>
<text x="177.8" y="86.3">47</text>
<text x="285.3" y="86">B</text>
<text x="99" y="91.4">17</text>
<text x="99" y="94">18</text>
<text x="177.8" y="94">44</text>
<text x="177.8" y="91.4">45</text>
<text x="99" y="96.5">19</text>
<text x="99" y="99">20</text>
<text x="99" y="101.6">21</text>
<text x="177.8" y="101.6">41</text>
<text x="177.8" y="99">42</text>
<text x="177.8" y="96.5">43</text>
<text x="99" y="104.1">22</text>
<text x="99" y="106.7">23</text>
<text x="177.8" y="106.7">39</text>
<text x="177.8" y="104.1">40</text>
<text x="99" y="109.2">24</text>
<text x="177.8" y="111.7">37</text>
<text x="177.8" y="109.2">38</text>
<text x="127" y="118.2" transform="rotate(-90 127 118.2)">25</text>
<text x="129.5" y="118.2" transform="rotate(-90 129.5 118.2)">26</text>
<text x="132.1" y="118.2" transform="rotate(-90 132.1 118.2)">27</text>
<text x="134.6" y="118.2" transform="rotate(-90 134.6 118.2)">28</text>
<text x="137.1" y="118.2" transform="rotate(-90 137.1 118.2)">29</text>
<text x="139.7" y="118.2" transform="rotate(-90 139.7 118.2)">30</text>
<text x="142.2" y="118.2" transform="rotate(-90 142.2 118.2)">31</text>
<text x="144.8" y="118.2" transform="rotate(-90 144.8 118.2)">32</text>
<text x="147.3" y="118.2" transform="rotate(-90 147.3 118.2)">33</text>
<text x="149.8" y="118.2" transform="rotate(-90 149.8 118.2)">34</text>
<text x="152.4" y="118.2" transform="rotate(-90 152.4 118.2)">35</text>
<text x="154.9" y="118.2" transform="rotate(-90 154.9 118.2)">36</text>
<text x="10.3" y="136">C</text>
<text x="201.2" y="137.1">1</text>
<text x="227.9" y="137.1">6</text>
<text x="285.3" y="136">C</text>
<text x="193.6" y="139.7">3</text>
<text x="201.2" y="142.2">3</text>
<text x="227.9" y="142.2">4</text>
<text x="227.9" y="139.7">5</text>
<text x="32.9" y="146">1</text>
<text x="32.9" y="148.6">3</text>
<text x="41.8" y="146">2</text>
<text x="41.8" y="148.6">4</text>
<text x="187.9" y="146.8" transform="rotate(-90 187.9 146.8)">1</text>
<text x="190.5" y="146.8" transform="rotate(-90 190.5 146.8)">2</text>
<text x="32.9" y="151.1">5</text>
<text x="32.9" y="153.6">7</text>
<text x="41.8" y="151.1">6</text>
<text x="41.8" y="153.6">8</text>
<text x="32.3" y="158.7">11</text>
<text x="32.3" y="161.3">13</text>
<text x="32.9" y="156.2">9</text>
<text x="41.2" y="156.2">10</text>
<text x="41.2" y="158.7">12</text>
<text x="41.2" y="161.3">14</text>
<text x="139.7" y="165.1" transform="rotate(-90 139.7 165.1)">4</text>
<text x="142.2" y="165.1" transform="rotate(-90 142.2 165.1)">3</text>
<text x="139.7" y="174.1" transform="rotate(-90 139.7 174.1)">2</text>
<text x="142.2" y="174.1" transform="rotate(-90 142.2 174.1)">1</text>
<text x="10.3" y="186">D</text>
<text x="285.3" y="186">D</text>
<text x="35" y="200">1</text>
<text x="85" y="200">2</text>
<text x="135" y="200">3</text>
<text x="185" y="200">4</text>
<text x="235" y="200">5</text>
<text x="285" y="200">6</text>
</g>
<g font-size="1.3" fill="#008484">
<text x="155.5" y="16.2">R4</text>
<text x="164.4" y="16.2">0R</text>
<text x="99" y="18.8">ESP_3V3</text>
<text x="100" y="23.3">SN74LVC1G07DBVR</text>
<text x="107.2" y="20.8">U14</text>
<text x="130.7" y="20">ESP_3V3</text>
<text x="37.8" y="27.4" transform="rotate(-90 37.8 27.4)">R22</text>
<text x="98.8" y="27.2" transform="rotate(-90 98.8 27.2)">VCC</text>
<text x="115" y="27.6">ESP_3V3</text>
<text x="135" y="26.6">C94</text>
<text x="235.9" y="29.6" transform="rotate(-90 235.9 29.6)">2</text>
<text x="52.1" y="33.5">W25Q128JVS</text>
<text x="52.1" y="30.9">U5</text>
<text x="98.8" y="32.5" transform="rotate(-90 98.8 32.5)">GND</text>
<text x="126.7" y="31.2" transform="rotate(-90 126.7 31.2)">R6</text>
<text x="135.1" y="31.5">1u</text>
<text x="232.7" y="32.7">1</text>
<text x="235.8" y="32.7">3</text>
<text x="235.9" y="35.3" transform="rotate(-90 235.9 35.3)">4</text>
<text x="37.8" y="37.1" transform="rotate(-90 37.8 37.1)">10k</text>
<text x="42.4" y="39.1">CS</text>
<text x="42.4" y="41.6">CLK</text>
<text x="50.5" y="39.9" transform="rotate(-90 50.5 39.9)">VCC</text>
<text x="126.7" y="40.9" transform="rotate(-90 126.7 40.9)">10k</text>
<text x="217.7" y="36.5">C83</text>
<text x="219" y="41.6">8p</text>
<text x="240.5" y="36.5">C96</text>
<text x="241.8" y="41.6">8p</text>
<text x="42.4" y="46.7">DO(IO1)</text>
<text x="42.4" y="44.2">DI(IO0)</text>
<text x="202.6" y="45.4">ESP_3V3</text>
<text x="42.4" y="49.2">IO2</text>
<text x="42.4" y="51.8">IO3</text>
<text x="111.1" y="49.2">C3</text>
<text x="120.3" y="48.7">ESP_3V3</text>
<text x="124.9" y="53.3">C89</text>
<text x="178.3" y="53">C93</text>
<text x="189.7" y="53">C92</text>
<text x="201.2" y="53">C91</text>
<text x="238.2" y="53">ESP_3V3</text>
<text x="50.5" y="55.4" transform="rotate(-90 50.5 55.4)">GND</text>
<text x="111.1" y="54.3">100n</text>
<text x="124.9" y="58.1">1u</text>
<text x="200.4" y="58.1">10u_GRM188Z71A106KA73</text>
<text x="178.3" y="63.2">0p6_GQM1875C2ER60BB12</text>
<text x="191.3" y="60.4">1p_GQM1875C2E1R0WB12D</text>
<text x="242.3" y="65.7">10u_GRM188Z71A106KA73</text>
<text x="243.1" y="60.7">C37</text>
<text x="67.8" y="67">RN1</text>
<text x="86.8" y="67.1" transform="rotate(-90 86.8 67.1)">ESP_3V3</text>
<text x="238.2" y="75.9">ESP_3V3</text>
<text x="103.4" y="82.3">MTCK</text>
<text x="128" y="83.7" transform="rotate(-90 128 83.7)">MTDI</text>
<text x="169.8" y="82.3">GND_4</text>
<text x="230.6" y="83.5">C35</text>
<text x="244.1" y="83.5">100n_GRM188R72A104KA35</text>
<text x="59.9" y="84.5">RNET_EXB-A10P473J</text>
<text x="103.4" y="84.8">MTDO</text>
<text x="103.4" y="87.3">GPIO6</text>
<text x="103.4" y="89.9">GPIO7_SDIO_DATA1</text>
<text x="130.5" y="84.5" transform="rotate(-90 130.5 84.5)">MTMS</text>
<text x="138.1" y="87.7" transform="rotate(-90 138.1 87.7)">VDDPST1</text>
<text x="140.7" y="87.5" transform="rotate(-90 140.7 87.5)">CHIP_PU</text>
<text x="143.2" y="85.4" transform="rotate(-90 143.2 85.4)">VDDA8</text>
<text x="145.8" y="86" transform="rotate(-90 145.8 86)">XTAL_P</text>
<text x="148.3" y="86" transform="rotate(-90 148.3 86)">XTAL_N</text>
<text x="150.8" y="85.4" transform="rotate(-90 150.8 85.4)">VDDA7</text>
<text x="153.4" y="85.5" transform="rotate(-90 153.4 85.5)">GND_1</text>
<text x="155.9" y="85.4" transform="rotate(-90 155.9 85.4)">VDDA6</text>
<text x="169" y="84.8">ANT_5G</text>
<text x="169.8" y="87.3">GND_3</text>
<text x="169.9" y="89.9">VDDA5</text>
<text x="243.1" y="88.6">C36</text>
<text x="103.4" y="92.4">GPIO8_SDIO_DATA0</text>
<text x="103.4" y="95">GPIO9_SDIO_CLK</text>
<text x="133.1" y="90.7" transform="rotate(-90 133.1 90.7)">XTAL_32K_N</text>
<text x="135.6" y="90.6" transform="rotate(-90 135.6 90.6)">XTAL_32K_P</text>
<text x="169.9" y="95">VDDA3</text>
<text x="169.9" y="92.4">VDDA4</text>
<text x="228.6" y="91.1">10n_GRM188R72A103KA01</text>
<text x="103.4" y="97.5">GPIO10_SDIO_CMD</text>
<text x="103.4" y="100">GPIO11_U0TXD</text>
<text x="169" y="100">ANT_2G</text>
<text x="169.8" y="97.5">GND_2</text>
<text x="229" y="100.8">FB2</text>
<text x="269.9" y="98.8">ESP_3V3</text>
<text x="103.4" y="102.6">GPIO12_U0RXD</text>
<text x="103.4" y="105.1">GPIO13_SDIO_DATA3</text>
<text x="103.4" y="107.7">GPIO14_SDIO_DATA2</text>
<text x="167.5" y="107.7">VDDPST3</text>
<text x="169.9" y="105.1">VDDA1</text>
<text x="169.9" y="102.6">VDDA2</text>
<text x="217.9" y="106.4">C30</text>
<text x="249.7" y="106.4">C32</text>
<text x="262.1" y="106.4">C34</text>
<text x="274.8" y="106.4">C33</text>
<text x="82.5" y="112.7">ESP_3V3</text>
<text x="103.4" y="110.2">VDDPST2</text>
<text x="128" y="113.8" transform="rotate(-90 128 113.8)">SPICS1</text>
<text x="130.5" y="113.8" transform="rotate(-90 130.5 113.8)">SPICS0</text>
<text x="133.1" y="113.8" transform="rotate(-90 133.1 113.8)">SPIQ</text>
<text x="135.6" y="113.8" transform="rotate(-90 135.6 113.8)">SPIWP</text>
<text x="138.1" y="113.8" transform="rotate(-90 138.1 113.8)">VDD_SPI</text>
<text x="140.7" y="113.8" transform="rotate(-90 140.7 113.8)">SPIHD</text>
<text x="143.2" y="113.8" transform="rotate(-90 143.2 113.8)">SPICLK</text>
<text x="145.8" y="113.8" transform="rotate(-90 145.8 113.8)">SPID</text>
<text x="148.3" y="113.8" transform="rotate(-90 148.3 113.8)">GPIO23</text>
<text x="150.8" y="113.8" transform="rotate(-90 150.8 113.8)">GPIO24</text>
<text x="153.4" y="113.8" transform="rotate(-90 153.4 113.8)">GPIO25</text>
<text x="155.9" y="113.8" transform="rotate(-90 155.9 113.8)">GPIO26_BOOT</text>
<text x="163.1" y="112.7">GPIO27_BOOT</text>
<text x="163.1" y="110.2">GPIO28_BOOT</text>
<text x="217.9" y="111.5">2p6</text>
<text x="224" y="108.2">BLM21PG601SN1D_0805</text>
<text x="260.1" y="113.7">100n_GRM188R72A104KA35</text>
<text x="274.1" y="111.5">10u_GRM188Z71A106KA7</text>
<text x="86.8" y="119.3">C90</text>
<text x="168.8" y="117.6">ESP_3V3</text>
<text x="247.7" y="116.5">3p_GQM1875C2E3R0BB12D</text>
<text x="86.8" y="124.2">1u</text>
<text x="162.2" y="124.8" transform="rotate(-90 162.2 124.8)">IC1</text>
<text x="164.5" y="123.1">C29</text>
<text x="249" y="122.6">L5</text>
<text x="258.5" y="122.6">1n3</text>
<text x="159.7" y="130.2" transform="rotate(-90 159.7 130.2)">ESP32-C5HR8</text>
<text x="164.7" y="128">100n</text>
<text x="248.3" y="128.2">C6</text>
<text x="262.2" y="128.2">C7</text>
<text x="51.8" y="136.6" transform="rotate(-90 51.8 136.6)">R16</text>
<text x="55.6" y="136.6" transform="rotate(-90 55.6 136.6)">R23</text>
<text x="60.7" y="132.7" transform="rotate(-90 60.7 132.7)">ESP_3V3</text>
<text x="248.2" y="133.1">0p3</text>
<text x="262.2" y="133.1">0p4</text>
<text x="32.6" y="143.2">Debug_Pins</text>
<text x="36.9" y="140.7">J2</text>
<text x="147.2" y="138.4" transform="rotate(-90 147.2 138.4)">GPIO23_FLASH_RST</text>
<text x="203.5" y="138.1">GND</text>
<text x="203.5" y="140.7">ANT</text>
<text x="203.5" y="143.2">GND</text>
<text x="218" y="138.1">LO-BAND</text>
<text x="218.4" y="143.2">HI-BAND</text>
<text x="223" y="140.7">GND</text>
<text x="249" y="141.7">L4</text>
<text x="258.5" y="141.7">2n4</text>
<text x="22.6" y="147.9" transform="rotate(-90 22.6 147.9)">ESP_3V3</text>
<text x="51.8" y="146.3" transform="rotate(-90 51.8 146.3)">10k</text>
<text x="55.6" y="146.3" transform="rotate(-90 55.6 146.3)">10k</text>
<text x="113.7" y="147">ESP_3V3</text>
<text x="248.3" y="147.3">C1</text>
<text x="262.2" y="147.3">C5</text>
<text x="54" y="153.4">R14</text>
<text x="63.7" y="153.4">33R MTDO</text>
<text x="109.7" y="154.1">R27</text>
<text x="120.9" y="154.1">R42</text>
<text x="248.4" y="152.1">1p</text>
<text x="262.2" y="152.1">0p6</text>
<text x="109.7" y="157.7">10k</text>
<text x="120.9" y="157.7">10k</text>
<text x="59.4" y="167.1" transform="rotate(-90 59.4 167.1)">R37</text>
<text x="112.5" y="166.3">JP1</text>
<text x="121.2" y="167.6">C20</text>
<text x="145.2" y="166" transform="rotate(-90 145.2 166)">U13</text>
<text x="120.2" y="172.4">100n</text>
<text x="59.4" y="176.8" transform="rotate(-90 59.4 176.8)">10k</text>
</g>
<g font-size="1.3" fill="#0000c2">
<text x="18.1" y="19.2">FLASH</text>
<text x="25" y="19.2">MEMORY</text>
<text x="17.7" y="122.6">JTAG</text>
<text x="176.2" y="121.4">RF</text>
<text x="179.7" y="121.4">Circuit</text>
<text x="84" y="143.6">BOOT</text>
<text x="90.1" y="143.6">PINS</text>
</g>
<g font-size="1.3" fill="#00c200">
<text x="26.7" y="22.7">VDD_SPI</text>
<text x="25.4" y="38">SPICS0</text>
<text x="25.4" y="40.5">SPICLK</text>
<text x="25.4" y="45.6">SPIQ</text>
<text x="25.4" y="43.1">SPID</text>
<text x="25.4" y="48.1">SPIWP</text>
<text x="25.4" y="50.7">SPIHD</text>
<text x="129.4" y="138.4" transform="rotate(-90 129.4 138.4)">SPICS0</text>
<text x="132" y="138.4" transform="rotate(-90 132 138.4)">SPIQ</text>
<text x="134.5" y="138.4" transform="rotate(-90 134.5 138.4)">SPIWP</text>
<text x="137" y="138.4" transform="rotate(-90 137 138.4)">VDD_SPI</text>
<text x="139.6" y="138.4" transform="rotate(-90 139.6 138.4)">SPIHD</text>
<text x="142.1" y="138.4" transform="rotate(-90 142.1 138.4)">SPICLK</text>
<text x="144.7" y="138.4" transform="rotate(-90 144.7 138.4)">SPID</text>
</g>
<g font-size="1.3" fill="#848400">
<text x="73.8" y="28.9">RST_PWR</text>
<text x="83.8" y="27.8">RST_PWR 2</text>
<text x="77.5" y="43.1">CHIP_PU</text>
<text x="133.1" y="60.8" transform="rotate(-90 133.1 60.8)">GPIO1</text>
<text x="135.6" y="60.8" transform="rotate(-90 135.6 60.8)">GPIO0</text>
<text x="139.6" y="64.1" transform="rotate(-90 139.6 64.1)">CHIP_PU</text>
<text x="150.8" y="139.4" transform="rotate(-90 150.8 139.4)">GPIO24</text>
<text x="153.4" y="139.4" transform="rotate(-90 153.4 139.4)">GPIO25</text>
<text x="20.3" y="151">CHIP_PU</text>
</g>
<g font-size="1.3" fill="#00f">
<text x="90.2" y="63.4">MTMS</text>
<text x="90.2" y="65.9">MTDI</text>
<text x="90.2" y="68.5">MTCK</text>
<text x="90.2" y="71">MTDO</text>
<text x="44.6" y="153.5">MTDO_R</text>
<text x="68.4" y="161.2">MTMS</text>
<text x="68.5" y="156.1">MTCK</text>
<text x="69.2" y="158.6">MTDI</text>
</g>
<g font-size="1.3">
<text x="132" y="68.1" transform="rotate(-90 132 68.1)">GPIO1</text>
<text x="134.5" y="68.1" transform="rotate(-90 134.5 68.1)">GPIO0</text>
<text x="190.7" y="101.5">VDDA2</text>
<text x="190.7" y="104">VDDA1</text>
<text x="149.7" y="130.8" transform="rotate(-90 149.7 130.8)">GPIO24</text>
<text x="152.3" y="130.8" transform="rotate(-90 152.3 130.8)">GPIO25</text>
</g>
<g font-size="1.3" fill="#c2c200">
<text x="201.4" y="83.7">ANT_5G_M</text>
<text x="201.4" y="98.9">ANT_2G_M</text>
<text x="263.6" y="123.1">ANT_5G_M</text>
<text x="233" y="137">ANT_2G</text>
<text x="197.1" y="139.6">ANT 2</text>
<text x="233" y="142.1">ANT_5G</text>
<text x="263.6" y="142.1">ANT_2G_M</text>
</g>
<g font-size="1.3" fill="#0f0">
<text x="17.5" y="89.9">GPIO7_SDIO_DATA1</text>
<text x="20.2" y="87.3">GPIO6_SDIO_INT</text>
<text x="36.8" y="86.2">GPIO6_SDIO_INT</text>
<text x="36.8" y="88.8">GPIO7_SDIO_DATA1</text>
<text x="17.5" y="92.4">GPIO8_SDIO_DATA0</text>
<text x="19.6" y="95">GPIO9_SDIO_CLK</text>
<text x="36.8" y="91.3">GPIO8_SDIO_DATA0</text>
<text x="36.8" y="93.9">GPIO9_SDIO_CLK</text>
<text x="17.9" y="97.5">GPIO10_SDIO_CMD</text>
<text x="36.8" y="96.4">GPIO10_SDIO_CMD</text>
<text x="15" y="107.7">GPIO14_SDIO_DATA2</text>
<text x="15" y="105.1">GPIO13_SDIO_DATA3</text>
<text x="35.6" y="106.6">GPIO14_SDIO_DATA2</text>
<text x="35.6" y="104">GPIO13_SDIO_DATA3</text>
</g>
<g font-size="1.3" fill="#f00">
<text x="190.7" y="88.8">VDDA5</text>
<text x="190.7" y="91.3">VDDA4</text>
<text x="190.7" y="93.9">VDDA3</text>
<text x="245.1" y="101.5">VDDA_FB</text>
</g>
<g font-size="1.3" fill="#840084">
<text x="82.5" y="98.9">GPIO11_U0TXD</text>
<text x="82.5" y="101.5">GPIO12_U0RXD</text>
<text x="59.6" y="148.5">GPIO11_U0TXD</text>
<text x="59.3" y="151">GPIO12_U0RXD</text>
</g>
<g font-size="1.3" fill="#000084">
<text x="185.2" y="109.1">GPIO28_BOOT</text>
<text x="185.2" y="111.6">GPIO27_BOOT</text>
<text x="87.6" y="159.9">GPIO28_BOOT</text>
<text x="87.6" y="162.4">GPIO27_BOOT</text>
</g>
<g font-size="1.3" fill="#848484">
<text x="154.8" y="138.4" transform="rotate(-90 154.8 138.4)">GPIO26_BOOT</text>
<text x="87.6" y="165">GPIO26_BOOT</text>
</g>
<g font-size="1" fill="#0000c2">
<text x="171.4" y="23.4">-----</text>
<text x="178.7" y="23.4">Length</text>
<text x="184.6" y="23.4">Match</text>
<text x="190" y="23.4">-----</text>
<text x="74.9" y="31">Connect</text>
<text x="81.9" y="31">to</text>
<text x="84.4" y="31">global</text>
<text x="90.1" y="31">RST</text>
<text x="156.2" y="44.2">Internal</text>
<text x="156.2" y="45.8">Power</text>
<text x="161.7" y="45.8">Amplifier</text>
<text x="163" y="44.2">Low-Dropout</text>
<text x="169.3" y="45.8">(PA)</text>
<text x="173.5" y="45.8">for</text>
<text x="173.8" y="44.2">(LDO)</text>
<text x="176.6" y="45.8">the</text>
<text x="179" y="44.2">regulators</text>
<text x="180" y="45.8">2.4</text>
<text x="183.4" y="45.8">GHz</text>
<text x="187.2" y="45.8">and</text>
<text x="187.7" y="44.2">and</text>
<text x="191" y="45.8">5</text>
<text x="191.4" y="44.2">the</text>
<text x="193" y="45.8">GHz</text>
<text x="196.8" y="45.8">radio.</text>
<text x="90.4" y="60.7">JTAG</text>
<text x="94.8" y="60.7">Pins</text>
<text x="105.7" y="77.7">Use</text>
<text x="109.4" y="77.7">Internal</text>
<text x="116.2" y="77.7">32K</text>
<text x="165" y="74.6">RF</text>
<text x="167.9" y="74.6">the</text>
<text x="167.9" y="76.3">(2.4</text>
<text x="171.2" y="74.6">chip</text>
<text x="172" y="76.3">GHz)</text>
<text x="175.4" y="74.6">conjugate</text>
<text x="176.5" y="76.3">or</text>
<text x="179.1" y="76.3">(50</text>
<text x="182.7" y="76.3">~</text>
<text x="183.7" y="74.6">point</text>
<text x="184.4" y="76.3">65)+j0</text>
<text x="188.5" y="74.6">(40</text>
<text x="190.7" y="76.3">(5</text>
<text x="192" y="74.6">~</text>
<text x="193.3" y="76.3">GHz)</text>
<text x="193.8" y="74.6">45)+j0</text>
<text x="26.7" y="83.1">Signal</text>
<text x="32.4" y="83.1">to</text>
<text x="34.9" y="83.1">Master</text>
<text x="40.8" y="83.1">ESP32P4</text>
<text x="228.6" y="97">600Ohm</text>
<text x="235.8" y="97">at</text>
<text x="238.2" y="97">100MHz</text>
<text x="94" y="111">I/O</text>
<text x="97.6" y="111">Power</text>
<text x="219.7" y="114.8">Add</text>
<text x="223.4" y="114.8">a</text>
<text x="225.3" y="114.8">stub</text>
<text x="229.5" y="114.8">to</text>
<text x="232" y="114.8">the</text>
<text x="235.4" y="114.8">GND</text>
<text x="239.4" y="114.8">pad</text>
<text x="250.8" y="125.7">MURATA</text>
<text x="257.5" y="125.7">GQM</text>
<text x="266.6" y="125.4">(50</text>
<text x="270.2" y="125.4">~</text>
<text x="272" y="125.4">65)+j0</text>
<text x="268.7" y="127.1">(5</text>
<text x="271.3" y="127.1">GHz)</text>
<text x="267.5" y="144.5">(40</text>
<text x="269.3" y="146.1">(2.4</text>
<text x="271.1" y="144.5">~</text>
<text x="272.8" y="144.5">45)+j0</text>
<text x="273.3" y="146.1">GHz)</text>
<text x="263.5" y="163.1">All</text>
<text x="266.5" y="163.1">traces</text>
<text x="272.1" y="163.1">at</text>
<text x="274.6" y="163.1">50</text>
<text x="277.5" y="163.1">Ohm</text>
<text x="84.8" y="186.8">Boot</text>
<text x="84.8" y="188.4">Default</text>
<text x="84.8" y="190">SPI</text>
<text x="84.8" y="191.6">Joint</text>
<text x="88.3" y="190">Boot</text>
<text x="89.2" y="186.8">Mode</text>
<text x="89.5" y="191.6">Download</text>
<text x="91.2" y="188.4">Config</text>
<text x="92.7" y="190">(default)</text>
<text x="97.6" y="191.6">Boot</text>
<text x="101.6" y="188.4">-(Floating)</text>
<text x="101.6" y="186.8">GPIO26</text>
<text x="102" y="191.6">01</text>
<text x="102.6" y="190">Any</text>
<text x="104.9" y="191.6">Any</text>
<text x="106.1" y="190">value</text>
<text x="108.5" y="191.6">value</text>
<text x="111.3" y="188.4">1</text>
<text x="112.1" y="186.8">GPIO27</text>
<text x="112.9" y="190">Any</text>
<text x="113.2" y="188.4">(Pull-up)</text>
<text x="113.4" y="191.6">1</text>
<text x="115.4" y="191.6">0</text>
<text x="116.4" y="190">value</text>
<text x="121.5" y="186.8">GPIO28</text>
<text x="121.6" y="188.4">1</text>
<text x="122" y="190">1</text>
<text x="123.6" y="188.4">(Pull-up)</text>
<text x="84.8" y="193.2">Joint</text>
<text x="89.5" y="193.2">Download</text>
<text x="97.6" y="193.2">Boot</text>
<text x="102" y="193.2">12</text>
<text x="104.9" y="193.2">0</text>
<text x="113.3" y="193.2">0</text>
<text x="121.1" y="193.2">0</text>
</g>
<g font-size="1" fill="#840000">
<text x="60.3" y="69.8">6</text>
<text x="78.1" y="69.8">5</text>
<text x="60.3" y="72.3">7</text>
<text x="60.3" y="74.9">8</text>
<text x="60.3" y="77.4">9</text>
<text x="78.1" y="77.4">2</text>
<text x="78.1" y="74.9">3</text>
<text x="78.1" y="72.3">4</text>
<text x="59.9" y="79.9">10</text>
<text x="78.1" y="79.9">1</text>
</g>
<text font-size=".8" fill="#008484" x="100.9" y="31.2" transform="rotate(-90 100.9 31.2)">NC</text>
</svg>
